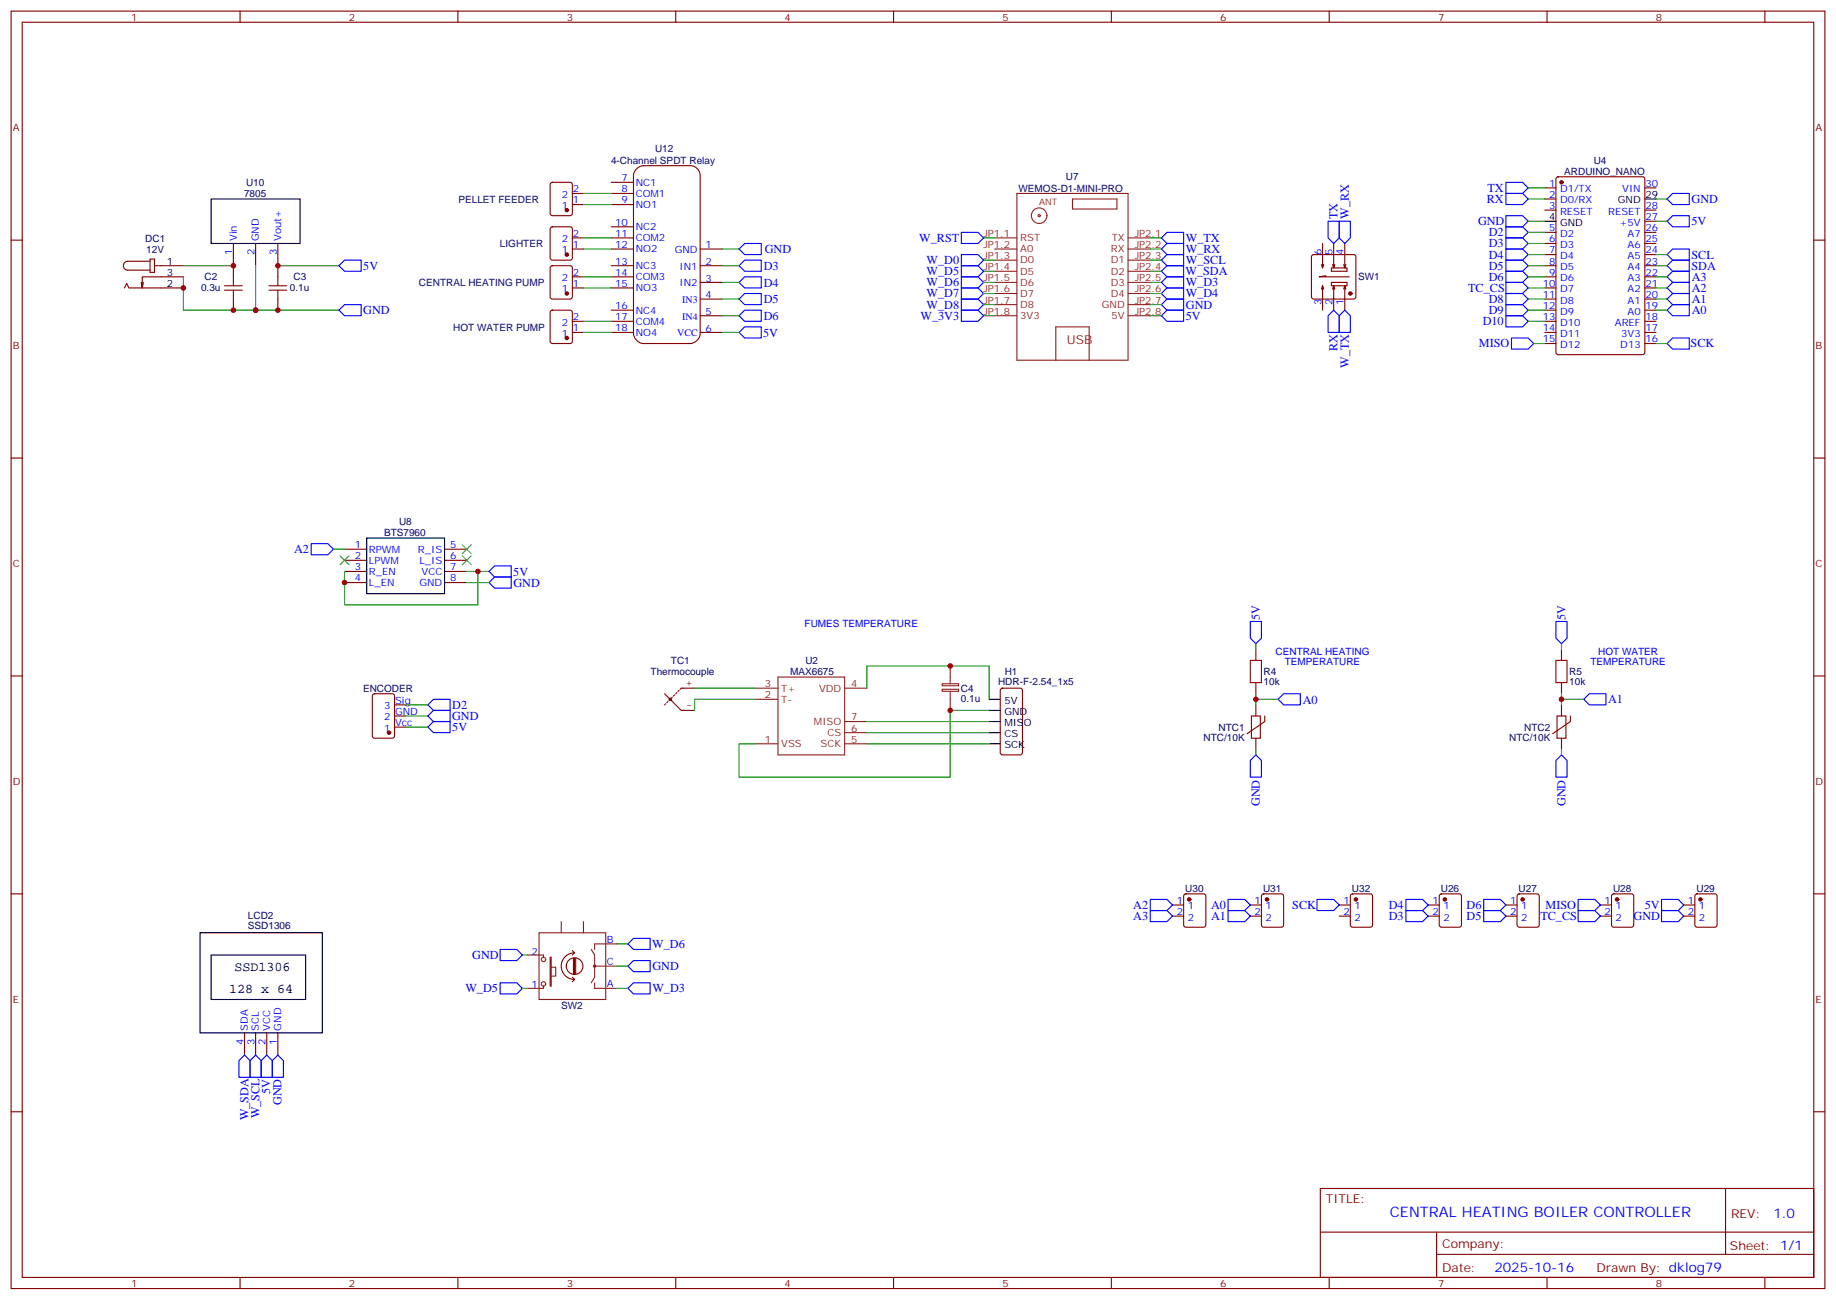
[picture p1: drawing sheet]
<svg xmlns="http://www.w3.org/2000/svg" width="583mm" height="413mm" viewBox="0 0 583 413" stroke-linecap="round" stroke-linejoin="round" font-family="sans-serif">
<g fill="none" stroke="#870000" stroke-width=".35">
<path d="M3.5 3.5h575.8v405.4h-575.8zM7.1 7.1h568.6v398.2h-568.6zM76.2 3.5v3.6M145.3 3.5v3.6M214.5 3.5v3.6M283.6 3.5v3.6M352.8 3.5v3.6M421.9 3.5v3.6M491.1 3.5v3.6M560.2 3.5v3.6M174.9 58.1l.4-.2h5.7l.6 .4 .1 9.4-.5 .7h-5.9l-.6-.4-.1-9.4zM490.4 59.6h3.5"/>
<path d="M494.1 56.3l.5-.2h26.8l.7 .4v55.3l-.5 .7h-27l-.7-.4v-55.3zM522.1 59.6h3.5M3.5 76.2h3.6M74.1 77.3v7M81.1 77.3v7M88.2 77.3v7M174.9 72.2l.4-.2h5.7l.6 .4 .1 9.4-.5 .7h-5.9l-.6-.4-.1-9.4zM181.7 64.9h3.5M181.7 61.4h3.5M181.7 79h3.5M181.7 75.5h3.5M490.4 63.1h3.5"/>
<path d="M490.4 66.7h3.5M490.4 73.7h3.5M490.4 77.3h3.5M522.1 66.7h3.5M522.1 73.7h3.5M522.1 77.3h3.5M522.1 70.2h3.5M575.7 76.2h3.6M39.5 91.4l.7-1.4 .7 1.4h17.3M45.5 89.6l-.3 1.8M47.6 82.2h1.4v4.2h-1.4zM47.6 82.9h-7a1.41 1.41 0 0 0-1.4 1.4 1.41 1.41 0 0 0 1.4 1.4h7"/>
<path d="M49 84.3h9.2M58.2 87.8h-13v3.6l-.4-1.8M174.9 84.5l.4-.2h5.7l.6 .4 .1 9.5-.5 .6-5.9 .1-.6-.5-.1-9.4zM174.9 98.6l.4-.2h5.7l.6 .5 .1 9.4-.5 .7h-5.9l-.6-.5-.1-9.4zM181.7 87.8h3.5M181.7 91.4h3.5M490.4 87.8h3.5M490.4 91.4h3.5M490.4 84.3h3.5M490.4 80.8h3.5M490.4 94.9h3.5M490.4 98.4h3.5"/>
<path d="M522.1 87.8h3.5M522.1 91.4h3.5M522.1 84.3h3.5M522.1 80.8h3.5M522.1 94.9h3.5M522.1 98.4h3.5M181.7 102h3.5M181.7 105.5h3.5M490.4 102h3.5M490.4 105.5h3.5M490.4 109h3.5M522.1 102h3.5"/>
<path d="M522.1 105.5h3.5M522.1 109h3.5M3.5 145.3h3.6M575.7 145.3h3.6M3.5 214.5h3.6M575.7 214.5h3.6M3.5 283.6h3.6M575.7 283.6h3.6M3.5 352.8h3.6M575.7 352.8h3.6M419.1 377.1h156.6v28.2h-156.6zM547.7 377.1v20.9"/>
<path d="M419.1 391h156.5M456 398h119.6M456 391v14.1M76.2 405.3v3.6M145.3 405.3v3.6M214.5 405.3v3.6M283.6 405.3v3.6M352.8 405.3v3.6M421.9 405.3v3.6M491.1 405.3v3.6M560.2 405.3v3.6"/>
</g>
<path d="M67 63.1h28.2v14.2h-28.2zM490.4 70.2h3.5M522.1 63.1h3.5" fill="none" stroke="#000" stroke-width=".35"/>
<path d="M58.2 84.3h15.9M81.1 84.3v14.1h-22.9v-10.6M81.1 98.4h26.5M88.2 84.3h19.4M275.2 232.5h38.8M301.6 225.4v21.2h-67v-10.6h5.3" fill="none" stroke="#008700" stroke-width=".35"/>
<circle cx="212.7" cy="221.9" r=".35" fill="#850000" stroke="#850000" stroke-width=".35"/>
<path d="M214.8 219.8l-.3 .3M215.5 219.1l-.3 .3M220.5 218.4h-4.2l-.4 .3M211 220.1l5.3 5.3h1M211.3 223.3l-.3 .4M212 222.6l-.3 .4M212.7 221.9l-.3 .3M213.4 221.2l-.3 .3M214.1 220.5l-.3 .3M216.6 225.4h3.9" fill="none" stroke="#850000" stroke-width=".35"/>
<path d="M239.9 218.4h7M246.9 214.8h21.2v24.7h-21.2zM268.1 218.4h7.1M239.9 236h7M239.9 221.9h7M268.1 236h7.1M268.1 229h7.1M268.1 232.5h7.1" fill="none" stroke="#8c2424" stroke-width=".35"/>
<g fill="none" stroke="#00f" stroke-width=".35">
<path d="M236.4 77.3h5.3v3.5h-5.3l-1.8-1.8zM478 75.5h5.3l1.8 1.8-1.8 1.7h-5.3zM478 79h5.3l1.8 1.8-1.8 1.7h-5.3zM529.2 63.1l1.7-1.7h5.3v3.5h-5.3zM234.6 84.3l1.8-1.8h5.3v3.6h-5.3zM234.6 89.6l1.8-1.8h5.3v3.6h-5.3zM236.4 93.1h5.3v3.6h-5.3l-1.8-1.8zM478 82.5h5.3l1.8 1.8-1.8 1.8h-5.3zM529.2 87.8l1.7-1.7h5.3v3.5h-5.3zM234.6 100.2l1.8-1.8h5.3v3.6h-5.3zM234.6 105.5l1.8-1.8h5.3v3.5h-5.3zM479.8 107.2h5.3l1.7 1.8-1.7 1.8h-5.3z"/>
<path d="M529.2 109l1.7-1.8h5.3v3.6h-5.3z"/>
</g>
<g fill="#870000" stroke="#870000" stroke-width=".35">
<circle cx="495.7" cy="57.9" r=".53"/>
<circle cx="179.9" cy="66.7" r=".53"/>
<circle cx="179.9" cy="80.8" r=".53"/>
<circle cx="179.9" cy="93.1" r=".53"/>
<circle cx="179.9" cy="107.2" r=".53"/>
</g>
<path d="M201.9 53.8a3.4 3.4 0 0 1 2.4-1.2h14.8a3.2 3.2 0 0 1 3.1 3.1v50.1a3.4 3.4 0 0 1-3.1 3.2h-14.8a3.4 3.4 0 0 1-3.2-3.2v-50.1l.1-.7z" fill="#fff" stroke="#870000" stroke-width=".35"/>
<g fill="none" stroke="#870000" stroke-width=".35">
<path d="M194 57.9h7.1M194 79h7.1M194 61.4h7.1M194 64.9h7.1M194 72h7.1M194 75.5h7.1M222.2 79h7.1M419.8 77.3v7.7l.4-1M423.3 77.3v7.7l.4-1M426.9 77.3v7.7l.3-1M74.1 84.3v3.5M74.1 94.9v3.5"/>
<path d="M88.2 84.3v3.5M88.2 94.9v3.5M194 84.3h7.1M194 98.4h7.1M194 91.4h7.1M194 87.8h7.1M222.2 94.9h7.1M222.2 89.6h7.1M222.2 84.3h7.1M416.5 81l.5-.2h12.7l.5 .2 .2 .5v12.7l-.2 .5-.5 .2h-12.7l-.5-.2-.2-.5v-12.7zM419.5 84l.3 1M419.8 90.7l-.3 1"/>
<path d="M420.2 91.7l-.4-1v7.7M420.9 87.5l-2.2 .3h9.6M422.6 89.6h5v1.1h-5zM422.6 85h5v1.1h-5zM423 84l.3 1M423.3 90.7l-.3 1M423.7 91.7l-.4-1v7.7M426.5 84l.4 1M426.9 90.7l-.4 1M427.2 91.7l-.3-1v7.7M194 105.5h7.1M194 102h7.1"/>
<path d="M222.2 100.2h7.1M222.2 105.5h7.1M109.4 174.3h7M109.4 177.8h7M141.1 174.3h7.1M141.1 177.8h7.1M109.4 181.3h7M109.4 184.9h7M141.1 181.3h7.1M141.1 184.9h7.1M317.7 218.6l.5-.2h5.6l.7 .4 .1 20-.5 .7h-5.9l-.6-.4-.1-20zM398.6 206v3.5"/>
<path d="M398.6 216.6v3.5M495.7 206v3.5M495.7 216.6v3.5M118.4 220.3l.5-.2h5.6l.7 .5v12.9l-.4 .7h-5.9l-.7-.4v-13zM125.2 230.7h3.6M125.2 227.2h3.6M125.2 223.7h3.6M397.2 227.2h2.8v7h-2.8zM398.6 223.7v3.5M398.6 234.2v3.6M401.5 227.2v1.8l-5.7 3.8M494.2 227.2h2.9v7h-2.9z"/>
<path d="M495.7 223.7v3.5M495.7 234.2v3.6M498.5 227.2v1.8l-5.7 3.8M372.2 287.2h3.5M372.2 290.7h3.5M375.9 283.8l.5-.2h5.7l.6 .5 .1 9.4-.5 .7h-5.9l-.6-.4-.1-9.5zM396.9 287.2h3.5M396.9 290.7h3.5M400.6 283.8l.5-.2h5.7l.6 .5 .1 9.4-.5 .7h-5.9l-.6-.4-.1-9.5zM425.1 287.2h3.5M425.1 290.7h3.5M428.9 283.8l.4-.2h5.7l.6 .5 .1 9.4-.5 .7h-5.9l-.6-.4-.1-9.5z"/>
<path d="M453.3 287.2h3.5M453.3 290.7h3.5M457.1 283.8l.5-.2h5.6l.6 .5 .1 9.4-.5 .7h-5.8l-.7-.4-.1-9.5zM478 287.2h3.5M478 290.7h3.5M481.8 283.8l.4-.2h5.7l.6 .5 .1 9.4-.5 .7h-5.9l-.6-.4-.1-9.5zM508 287.2h3.5M508 290.7h3.5M511.8 283.8l.4-.2h5.7l.6 .5 .1 9.4-.5 .7h-5.9l-.6-.4-.1-9.5zM534.5 287.2h3.5M534.5 290.7h3.5M538.2 283.8l.5-.2h5.6l.7 .5v9.4l-.4 .7h-5.9l-.7-.4v-9.5z"/>
<path d="M77.6 327.7v7.1M81.1 327.7v7.1M84.7 327.7v7.1M88.2 327.7v7.1"/>
</g>
<g fill="none" stroke="#008700" stroke-width=".35">
<path d="M485.1 59.6h5.3M185.2 79h8.8M185.2 75.5h8.8M185.2 64.9h8.8M185.2 61.4h8.8M229.3 79h5.3M312.2 75.5h3.5M365.1 79h3.6M365.1 75.5h3.6M485.1 63.1h5.3M485.1 70.2h5.3M485.1 77.3h5.3"/>
<path d="M485.1 73.7h5.3M525.6 63.1h3.6M525.6 70.2h3.6M185.2 91.4h8.8M185.2 87.8h8.8M229.3 94.9h5.3M229.3 89.6h5.3M229.3 84.3h5.3M312.2 89.6h3.5M312.2 82.5h3.5M312.2 86.1h3.5M312.2 93.1h3.5"/>
<path d="M312.2 96.7h3.5M365.1 89.6h3.6M365.1 82.5h3.6M365.1 86.1h3.6M365.1 93.1h3.6M365.1 96.7h3.6M485.1 94.9h5.3M485.1 84.3h5.3M485.1 91.4h5.3M485.1 98.4h5.3M485.1 87.8h5.3M485.1 80.8h5.3"/>
<path d="M525.6 94.9h3.6M525.6 84.3h3.6M525.6 91.4h3.6M525.6 98.4h3.6M525.6 87.8h3.6M525.6 80.8h3.6M185.2 105.5h8.8M185.2 102h8.8M229.3 105.5h5.3M229.3 100.2h5.3M312.2 100.2h3.5M365.1 100.2h3.6"/>
<path d="M485.1 102h5.3M486.8 109h3.6M525.6 109h3.6M105.8 174.3h3.6M109.4 181.3v10.6h42.3v-10.6h3.5M148.2 181.3h3.5M148.2 184.9h7M220.5 218.4h19.4M275.2 218.4v-7.1h38.8v10.6M398.6 204.3v1.7M495.7 204.3v1.7M128.8 223.7h7"/>
<path d="M128.8 227.2h7M128.8 230.7h7M239.9 221.9h-19.4v3.5M275.2 229h38.8M275.2 236h38.8M301.6 225.4h12.4M398.6 220.1v1.8h7.1M398.6 221.9v1.8M398.6 237.8v1.7M495.7 220.1v3.6M495.7 237.8v1.7M495.7 221.9h7"/>
<path d="M195.8 299.5h3.5M165.8 313.6h1.8M165.8 303h1.8M195.8 306.6h3.5M195.8 313.6h3.5"/>
</g>
<g fill="none" stroke="#00f" stroke-width=".35">
<path d="M478 57.9h5.3l1.8 1.7-1.8 1.8h-5.3zM305.2 73.7h5.2l1.8 1.8-1.8 1.8h-5.2zM370.4 73.7h5.3v3.6h-5.3l-1.7-1.8zM370.4 77.3h5.3v3.5h-5.3l-1.7-1.8zM421.6 70.2h3.5v5.3l-1.8 1.8-1.7-1.8zM425.1 70.2h3.5v5.3l-1.7 1.8-1.8-1.8zM478 61.4h5.3l1.8 1.7-1.8 1.8h-5.3zM478 68.4h5.3l1.8 1.8-1.8 1.8h-5.3zM478 72h5.3l1.8 1.7-1.8 1.8h-5.3zM529.2 70.2l1.7-1.8h5.3v3.6h-5.3zM109.4 82.5h5.3v3.6h-5.3l-1.8-1.8zM109.4 96.7h5.3v3.5h-5.3l-1.8-1.8z"/>
<path d="M305.2 98.4h5.2l1.8 1.8-1.8 1.8h-5.2zM305.2 94.9h5.2l1.8 1.8-1.8 1.7h-5.2zM305.2 91.4h5.2l1.8 1.7-1.8 1.8h-5.2zM305.2 87.8h5.2l1.8 1.8-1.8 1.8h-5.2zM305.2 84.3h5.2l1.8 1.8-1.8 1.7h-5.2zM305.2 80.8h5.2l1.8 1.7-1.8 1.8h-5.2zM368.7 86.1l1.7-1.8h5.3v3.5h-5.3zM368.7 89.6l1.7-1.8h5.3v3.6h-5.3zM368.7 93.1l1.7-1.7h5.3v3.5h-5.3zM368.7 96.7l1.7-1.8h5.3v3.5h-5.3zM370.4 80.8h5.3v3.5h-5.3l-1.7-1.8zM478 86.1h5.3l1.8 1.7-1.8 1.8h-5.3z"/>
<path d="M478 89.6h5.3l1.8 1.8-1.8 1.7h-5.3zM478 93.1h5.3l1.8 1.8-1.8 1.8h-5.3zM478 96.7h5.3l1.8 1.7-1.8 1.8h-5.3zM529.2 98.4l1.7-1.7h5.3v3.5h-5.3zM529.2 94.9l1.7-1.8h5.3v3.6h-5.3zM529.2 91.4l1.7-1.8h5.3v3.5h-5.3zM529.2 84.3l1.7-1.8h5.3v3.6h-5.3zM529.2 80.8l1.7-1.8h5.3v3.5h-5.3zM368.7 100.2l1.7-1.8h5.3v3.6h-5.3zM421.6 100.2l1.7-1.8 1.8 1.8v5.3h-3.5zM425.1 100.2l1.8-1.8 1.7 1.8v5.3h-3.5zM478 100.2h5.3l1.8 1.8-1.8 1.7h-5.3z"/>
<path d="M98.8 172.5h5.3l1.7 1.8-1.7 1.7h-5.3zM155.2 181.3l1.8-1.7h5.3v3.5h-5.3zM155.2 184.9l1.8-1.8h5.3v3.5h-5.3zM396.9 197.2h3.5v5.3l-1.8 1.8-1.7-1.8zM493.9 197.2h3.5v5.3l-1.7 1.8-1.8-1.8zM135.8 223.7l1.8-1.8h5.3v3.5h-5.3zM135.8 230.7l1.8-1.7h5.3v3.5h-5.3zM137.6 225.4h5.3v3.6h-5.3l-1.8-1.8zM398.6 239.5l1.8 1.8v5.3h-3.5v-5.3zM405.7 221.9l1.8-1.8h5.2v3.6h-5.2zM495.7 239.5l1.7 1.8v5.3h-3.5v-5.3zM502.7 221.9l1.8-1.8h5.3v3.6h-5.3z"/>
<path d="M199.3 299.5l1.8-1.8h5.3v3.6h-5.3zM365.1 288.9h5.3l1.8 1.8-1.8 1.8h-5.3zM365.1 285.4h5.3l1.8 1.8-1.8 1.7h-5.3zM389.8 288.9h5.3l1.8 1.8-1.8 1.8h-5.3zM389.8 285.4h5.3l1.8 1.8-1.8 1.7h-5.3zM418 285.4h5.3l1.8 1.8-1.8 1.7h-5.3zM446.3 288.9h5.3l1.7 1.8-1.7 1.8h-5.3zM446.3 285.4h5.3l1.7 1.8-1.7 1.7h-5.3zM471 288.9h5.2l1.8 1.8-1.8 1.8h-5.2zM471 285.4h5.2l1.8 1.8-1.8 1.7h-5.2zM500.9 288.9h5.3l1.8 1.8-1.8 1.8h-5.3zM500.9 285.4h5.3l1.8 1.8-1.8 1.7h-5.3z"/>
<path d="M527.4 288.9h5.3l1.8 1.8-1.8 1.8h-5.3zM527.4 285.4h5.3l1.8 1.8-1.8 1.7h-5.3zM158.7 301.3h5.3l1.8 1.7-1.8 1.8h-5.3zM158.7 311.9h5.3l1.8 1.7-1.8 1.8h-5.3zM199.3 306.6l1.8-1.8h5.3v3.5h-5.3zM199.3 313.6l1.8-1.7h5.3v3.5h-5.3zM77.6 334.8l1.8 1.7v5.3h-3.6v-5.3zM79.4 336.5l1.7-1.7 1.8 1.7v5.3h-3.5zM84.7 334.8l1.7 1.7v5.3h-3.5v-5.3zM86.4 336.5l1.8-1.7 1.8 1.7v5.3h-3.6z"/>
</g>
<path d="M71.3 92.1h5.6M71.3 90.7h5.6M74.1 87.8v2.9M74.1 92.1v2.8M85.4 92.1h5.6M85.4 90.7h5.6M88.2 87.8v2.9M88.2 92.1v2.8M396.9 209.5h3.5v7.1h-3.5zM493.9 209.5h3.5v7.1h-3.5z" fill="none" stroke="#a10000" stroke-width=".35"/>
<g fill="#870000" stroke="#870000" stroke-width=".35">
<circle cx="458.6" cy="285.4" r=".53"/>
<circle cx="483.3" cy="285.4" r=".53"/>
<circle cx="513.3" cy="285.4" r=".53"/>
<circle cx="539.7" cy="285.4" r=".53"/>
<circle cx="377.5" cy="285.4" r=".53"/>
<circle cx="402.2" cy="285.4" r=".53"/>
<circle cx="430.4" cy="285.4" r=".53"/>
<circle cx="428.6" cy="93.1" r=".53"/>
<circle cx="123.5" cy="232.5" r=".53"/>
</g>
<g fill="none" stroke="#8c2424" stroke-width=".35">
<path d="M315.7 75.5h7.1M315.7 79h7.1M322.8 61.4h35.3v52.9h-35.3zM340.4 63.1h14.1v3.2h-14.1zM358.1 75.5h7M358.1 79h7M315.7 82.5h7.1M315.7 86.1h7.1M315.7 89.6h7.1M315.7 93.1h7.1M315.7 96.7h7.1M358.1 82.5h7"/>
<path d="M358.1 86.1h7M358.1 89.6h7M358.1 93.1h7M358.1 96.7h7M315.7 100.2h7.1M335.1 114.3v-10.6h10.6v10.6M358.1 100.2h7M299.1 218.7h5.2v.7h-5.2zM299.1 217h5.2v.6h-5.2zM301.6 211.3v5.7M301.6 219.4v6M171.1 296h21.2v21.1h-21.2z"/>
<path d="M178.2 292.5v3.5M185.2 292.5v3.5M195.8 299.5h-7.1v1.8M167.6 303h4.9v.7M172.5 312.9v.7h-4.9M174.6 303.7h.4v9.2h-.4zM175 306.9h1.4v2.8h-1.4M187.7 301.3l1 1.7v7.1l-1 1.8M188.7 311.9v1.7h7.1M188.7 306.6h7.1"/>
<circle cx="329.8" cy="68.4" r="2.47"/>
<circle cx="329.8" cy="68.4" r=".35"/>
<circle cx="172.5" cy="312.2" r=".71"/>
<circle cx="172.5" cy="304.4" r=".71"/>
<circle cx="188.7" cy="306.6" r=".35"/>
</g>
<path d="M179.7 306.4a2.65 2.65 0 0 1 3.9-2.2 2.65 2.65 0 0 1 .4 4.5 2.65 2.65 0 0 1-4.2-1.5l-.1-.6M181.7 301.6l.7 .7M181.7 310.1l.7 .7M182 304.1v4.9M182.4 302.3a4.2 4.2 0 0 0-4.2 4.3 4.2 4.2 0 0 0 4.2 4.2M182.4 302.3l-.7 .7M182.4 304.1v4.9M182.4 310.8l-.7 .7M182.7 304.1v4.9" fill="none" stroke="#850000" stroke-width=".35"/>
<path d="M116.4 170.7h24.7v17.7h-24.7zM314 221.9h3.5M314 225.4h3.5M314 229h3.5M314 232.5h3.5M314 236h3.5M63.5 296h38.8v31.7h-38.8zM67 303h30v14.1h-30z" fill="none" stroke="#000" stroke-width=".35"/>
<path d="M107.9 176.4l2.9 2.8M110.8 176.4l-2.9 2.8M146.8 172.9l2.8 2.8M146.8 176.4l2.8 2.8M149.6 172.9l-2.8 2.8M149.6 176.4l-2.8 2.8" fill="none" stroke="#3c3" stroke-width=".35"/>
<g fill="#c00">
<circle cx="81.1" cy="98.4" r=".88"/>
<circle cx="58.2" cy="91.4" r=".88"/>
<circle cx="74.1" cy="98.4" r=".88"/>
<circle cx="74.1" cy="84.3" r=".88"/>
<circle cx="88.2" cy="98.4" r=".88"/>
<circle cx="88.2" cy="84.3" r=".88"/>
<circle cx="398.6" cy="221.9" r=".88"/>
<circle cx="495.7" cy="221.9" r=".88"/>
<circle cx="109.4" cy="184.9" r=".88"/>
<circle cx="151.7" cy="181.3" r=".88"/>
<circle cx="301.6" cy="225.4" r=".88"/>
<circle cx="301.6" cy="211.3" r=".88"/>
</g>
<text font-size="4.6" fill="#00f" x="441.2" y="386.1">CENTRAL HEATING BOILER CONTROLLER</text>
<g font-size="4.2">
<text x="74.5" y="308">SSD1306</text>
<text x="72.7" y="315.1">128 x 64</text>
</g>
<g font-size="4.2" fill="#00f">
<text x="562.9" y="386.4">1.0</text>
<text x="474.4" y="403.7">2025-10-16</text>
</g>
<g font-size="3.9" fill="#00f">
<text x="472" y="64.4">RX</text>
<text x="472.1" y="60.9">TX</text>
<text x="536.9" y="64.4">GND</text>
<text x="424.6" y="69.5" transform="rotate(-90 424.6 69.5)">TX</text>
<text x="428.1" y="69.5" transform="rotate(-90 428.1 69.5)">W_RX</text>
<text x="469.2" y="71.4">GND</text>
<text x="536.9" y="71.5">5V</text>
<text x="291.8" y="76.7">W_RST</text>
<text x="376.4" y="76.7">W_TX</text>
<text x="472.6" y="75">D2</text>
<text x="242.7" y="80.3">GND</text>
<text x="294.1" y="83.8">W_D0</text>
<text x="376.4" y="80.3">W_RX</text>
<text x="376.4" y="83.7">W_SCL</text>
<text x="472.6" y="78.5">D3</text>
<text x="472.6" y="82">D4</text>
<text x="536.9" y="82.1">SCL</text>
<text x="115.3" y="85.6">5V</text>
<text x="242.4" y="85.7">D3</text>
<text x="294.1" y="87.3">W_D5</text>
<text x="376.3" y="87.3">W_SDA</text>
<text x="472.6" y="85.6">D5</text>
<text x="472.6" y="89">D6</text>
<text x="536.9" y="85.7">SDA</text>
<text x="537" y="89.1">A3</text>
<text x="242.4" y="91">D4</text>
<text x="294.1" y="94.4">W_D7</text>
<text x="294.1" y="90.9">W_D6</text>
<text x="376.4" y="90.9">W_D3</text>
<text x="376.4" y="94.4">W_D4</text>
<text x="466" y="92.6">TC_CS</text>
<text x="537" y="92.6">A2</text>
<text x="115.3" y="99.7">GND</text>
<text x="242.4" y="96.3">D5</text>
<text x="242.4" y="101.5">D6</text>
<text x="292.2" y="101.4">W_3V3</text>
<text x="294.1" y="97.9">W_D8</text>
<text x="376.4" y="101.5">5V</text>
<text x="376.4" y="98">GND</text>
<text x="472.6" y="96.2">D8</text>
<text x="472.6" y="99.7">D9</text>
<text x="537" y="99.7">A0</text>
<text x="537" y="96.1">A1</text>
<text x="242.2" y="106.8">5V</text>
<text x="470.6" y="103.2">D10</text>
<text x="424.6" y="111.4" transform="rotate(-90 424.6 111.4)">RX</text>
<text x="469.4" y="110.2">MISO</text>
<text x="536.6" y="110.2">SCK</text>
<text x="428.1" y="116.7" transform="rotate(-90 428.1 116.7)">W_TX</text>
<text x="93.3" y="175.5">A2</text>
<text x="162.9" y="182.6">5V</text>
<text x="163" y="186.2">GND</text>
<text x="399.9" y="196.7" transform="rotate(-90 399.9 196.7)">5V</text>
<text x="497" y="196.7" transform="rotate(-90 497 196.7)">5V</text>
<text x="143.6" y="224.9">D2</text>
<text x="413.5" y="223.3">A0</text>
<text x="510.5" y="223.1">A1</text>
<text x="143.5" y="228.5">GND</text>
<text x="143.6" y="232.1">5V</text>
<text x="399.9" y="255.8" transform="rotate(-90 399.9 255.8)">GND</text>
<text x="496.9" y="255.8" transform="rotate(-90 496.9 255.8)">GND</text>
<text x="359.7" y="291.9">A3</text>
<text x="359.7" y="288.4">A2</text>
<text x="384.4" y="291.9">A1</text>
<text x="384.4" y="288.4">A0</text>
<text x="410.2" y="288.4">SCK</text>
<text x="440.8" y="291.9">D3</text>
<text x="440.8" y="288.4">D4</text>
<text x="465.5" y="291.9">D5</text>
<text x="465.5" y="288.3">D6</text>
<text x="488.9" y="291.9">TC_CS</text>
<text x="490.6" y="288.4">MISO</text>
<text x="518.5" y="291.9">GND</text>
<text x="522.1" y="288.4">5V</text>
<text x="149.9" y="304.1">GND</text>
<text x="207" y="300.7">W_D6</text>
<text x="207.1" y="307.9">GND</text>
<text x="147.7" y="314.9">W_D5</text>
<text x="207.1" y="314.9">W_D3</text>
<text x="85.8" y="347.2" transform="rotate(-90 85.8 347.2)">5V</text>
<text x="89.3" y="350.7" transform="rotate(-90 89.3 350.7)">GND</text>
<text x="78.9" y="355.5" transform="rotate(-90 78.9 355.5)">W_SDA</text>
<text x="82.4" y="354.9" transform="rotate(-90 82.4 354.9)">W_SCL</text>
</g>
<text font-size="3.9" fill="#8d2323" x="338.7" y="109">USB</text>
<g font-size="3.9" fill="#800">
<text x="420.9" y="381.7">TITLE:</text>
<text x="549.5" y="386.4">REV:</text>
<text x="457.8" y="395.9">Company:</text>
<text x="549.1" y="396.5">Sheet: 1/1</text>
<text x="457.8" y="403.6">Date:</text>
<text x="506.8" y="403.7">Drawn By: dklog79</text>
</g>
<g font-size="3.2" fill="#800">
<text x="41.6" y="6.5">1</text>
<text x="110.8" y="6.5">2</text>
<text x="179.9" y="6.5">3</text>
<text x="249.1" y="6.5">4</text>
<text x="318.2" y="6.5">5</text>
<text x="387.3" y="6.5">6</text>
<text x="456.5" y="6.5">7</text>
<text x="525.6" y="6.5">8</text>
<text x="4.1" y="41.6">A</text>
<text x="576.3" y="41.6">A</text>
<text x="4.1" y="110.8">B</text>
<text x="576.3" y="110.8">B</text>
<text x="4.1" y="179.9">C</text>
<text x="576.3" y="179.9">C</text>
<text x="4.1" y="249.1">D</text>
<text x="576.3" y="249.1">D</text>
<text x="4.1" y="318.2">E</text>
<text x="576.3" y="318.2">E</text>
<text x="41.6" y="408.3">1</text>
<text x="110.8" y="408.3">2</text>
<text x="179.9" y="408.3">3</text>
<text x="249.1" y="408.3">4</text>
<text x="318.2" y="408.3">5</text>
<text x="387.3" y="408.3">6</text>
<text x="456.5" y="408.3">7</text>
<text x="525.6" y="408.3">8</text>
</g>
<g font-size="3.2" fill="#000080">
<text x="194" y="51.9">4-Channel SPDT Relay</text>
<text x="207.9" y="48.3">U12</text>
<text x="505.9" y="52.1">U4</text>
<text x="78.1" y="59">U10</text>
<text x="338.4" y="57.1">U7</text>
<text x="496.5" y="55.5">ARDUINO_NANO</text>
<text x="77.5" y="62.5">7805</text>
<text x="145.5" y="64.3">PELLET FEEDER</text>
<text x="323.3" y="60.8">WEMOS-D1-MINI-PRO</text>
<text x="46.1" y="76.6">DC1</text>
<text x="46.4" y="80.2">12V</text>
<text x="158.7" y="78.4">LIGHTER</text>
<text x="64.9" y="89">C2</text>
<text x="93.1" y="89">C3</text>
<text x="431.1" y="88.9">SW1</text>
<text x="63.8" y="92.5">0.3u</text>
<text x="92" y="92.5">0.1u</text>
<text x="133" y="90.8">CENTRAL HEATING PUMP</text>
<text x="143.9" y="104.9">HOT WATER PUMP</text>
<text x="126.7" y="166.6">U8</text>
<text x="121.9" y="170.1">BTS7960</text>
<text x="206.5" y="214.3">Thermocouple</text>
<text x="213" y="210.6">TC1</text>
<text x="250.8" y="214.2">MAX6675</text>
<text x="255.6" y="210.7">U2</text>
<text x="318.9" y="214.3">H1</text>
<text x="401.1" y="214.3">R4</text>
<text x="498.1" y="214.3">R5</text>
<text x="115.2" y="219.5">ENCODER</text>
<text x="305" y="219.5">C4</text>
<text x="316.8" y="217.3">HDR-F-2.54_1x5</text>
<text x="401.1" y="217.4">10k</text>
<text x="498.1" y="217.4">10k</text>
<text x="305" y="222.7">0.1u</text>
<text x="386.8" y="231.8">NTC1</text>
<text x="483.8" y="231.8">NTC2</text>
<text x="382.1" y="235">NTC/10K</text>
<text x="479.1" y="235">NTC/10K</text>
<text x="376.2" y="283">U30</text>
<text x="400.9" y="283">U31</text>
<text x="429.1" y="283">U32</text>
<text x="457.4" y="283">U26</text>
<text x="482" y="283">U27</text>
<text x="512" y="283">U28</text>
<text x="538.5" y="283">U29</text>
<text x="78.7" y="291.7">LCD2</text>
<text x="78.7" y="294.9">SSD1306</text>
<text x="178.1" y="320.1">SW2</text>
</g>
<g font-size="3.2" fill="#00f">
<text x="197.3" y="57.5">7</text>
<text x="201.8" y="58.9">NC1</text>
<text x="491.7" y="59.3">1</text>
<text x="522.3" y="59.3">30</text>
<text x="178.4" y="62.8">2</text>
<text x="181.9" y="64.6">1</text>
<text x="181.9" y="61">2</text>
<text x="197.3" y="61">8</text>
<text x="197.3" y="64.6">9</text>
<text x="201.8" y="62.4">COM1</text>
<text x="201.8" y="66">NO1</text>
<text x="491.7" y="62.8">2</text>
<text x="495.2" y="61">D1/TX</text>
<text x="495.2" y="64.6">D0/RX</text>
<text x="514.9" y="61">VIN</text>
<text x="178.4" y="66.3">1</text>
<text x="195.3" y="71.6">10</text>
<text x="491.7" y="66.3">3</text>
<text x="495.2" y="68.1">RESET</text>
<text x="510.5" y="68.1">RESET</text>
<text x="514" y="71.6">+5V</text>
<text x="522.3" y="69.8">27</text>
<text x="522.3" y="66.3">28</text>
<text x="75.1" y="76.6" transform="rotate(-90 75.1 76.6)">Vin</text>
<text x="82.2" y="76.6" transform="rotate(-90 82.2 76.6)">GND</text>
<text x="89.3" y="76.6" transform="rotate(-90 89.3 76.6)">Vout+</text>
<text x="178.4" y="76.9">2</text>
<text x="181.9" y="75.1">2</text>
<text x="195.3" y="75.1">11</text>
<text x="201.8" y="73">NC2</text>
<text x="201.8" y="76.6">COM2</text>
<text x="491.7" y="73.4">5</text>
<text x="491.7" y="76.9">6</text>
<text x="495.2" y="75.1">D2</text>
<text x="516.6" y="75.1">A7</text>
<text x="522.3" y="76.9">25</text>
<text x="522.3" y="73.4">26</text>
<text x="73.7" y="81" transform="rotate(-90 73.7 81)">1</text>
<text x="80.8" y="81" transform="rotate(-90 80.8 81)">2</text>
<text x="87.8" y="81" transform="rotate(-90 87.8 81)">3</text>
<text x="178.4" y="80.4">1</text>
<text x="181.9" y="78.7">1</text>
<text x="195.3" y="78.7">12</text>
<text x="195.3" y="84">13</text>
<text x="201.8" y="80.1">NO2</text>
<text x="214.2" y="80.2">GND</text>
<text x="223.9" y="78.8">1</text>
<text x="419.5" y="80.8" transform="rotate(-90 419.5 80.8)">6</text>
<text x="423" y="80.8" transform="rotate(-90 423 80.8)">5</text>
<text x="426.5" y="80.8" transform="rotate(-90 426.5 80.8)">4</text>
<text x="491.7" y="80.4">7</text>
<text x="491.7" y="84">8</text>
<text x="495.2" y="78.7">D3</text>
<text x="495.2" y="82.2">D4</text>
<text x="516.6" y="82.2">A5</text>
<text x="516.6" y="78.7">A6</text>
<text x="522.3" y="84">23</text>
<text x="522.3" y="80.4">24</text>
<text x="178.4" y="89.3">2</text>
<text x="181.9" y="87.5">2</text>
<text x="195.3" y="87.5">14</text>
<text x="201.8" y="88.9">COM3</text>
<text x="201.8" y="85.4">NC3</text>
<text x="215.7" y="85.5">IN1</text>
<text x="223.9" y="89.4">3</text>
<text x="223.9" y="84.1">2</text>
<text x="491.7" y="87.5">9</text>
<text x="495.2" y="85.7">D5</text>
<text x="495.2" y="89.3">D6</text>
<text x="516.6" y="89.3">A3</text>
<text x="516.6" y="85.7">A4</text>
<text x="522.3" y="87.5">22</text>
<text x="178.4" y="92.8">1</text>
<text x="181.9" y="91">1</text>
<text x="195.3" y="91">15</text>
<text x="201.8" y="92.4">NO3</text>
<text x="215.7" y="90.8">IN2</text>
<text x="223.9" y="94.7">4</text>
<text x="489.7" y="91">10</text>
<text x="489.7" y="94.5">11</text>
<text x="495.2" y="92.8">D7</text>
<text x="516.6" y="92.8">A2</text>
<text x="522.3" y="94.5">20</text>
<text x="522.3" y="91">21</text>
<text x="181.9" y="101.6">2</text>
<text x="195.3" y="101.6">17</text>
<text x="195.3" y="98.1">16</text>
<text x="201.8" y="99.5">NC4</text>
<text x="216.5" y="96.1">IN3</text>
<text x="216.5" y="101.4">IN4</text>
<text x="223.9" y="100">5</text>
<text x="419.5" y="96.9" transform="rotate(-90 419.5 96.9)">3</text>
<text x="423" y="96.9" transform="rotate(-90 423 96.9)">2</text>
<text x="426.5" y="96.9" transform="rotate(-90 426.5 96.9)">1</text>
<text x="489.7" y="98.1">12</text>
<text x="489.7" y="101.6">13</text>
<text x="495.2" y="96.3">D8</text>
<text x="495.2" y="99.8">D9</text>
<text x="516.6" y="99.8">A0</text>
<text x="516.6" y="96.3">A1</text>
<text x="522.3" y="101.6">18</text>
<text x="522.3" y="98.1">19</text>
<text x="178.4" y="106.9">1</text>
<text x="178.4" y="103.4">2</text>
<text x="181.9" y="105.1">1</text>
<text x="195.3" y="105.1">18</text>
<text x="201.8" y="106.5">NO4</text>
<text x="201.8" y="103">COM4</text>
<text x="215" y="106.7">VCC</text>
<text x="223.9" y="105.3">6</text>
<text x="489.7" y="105.1">14</text>
<text x="495.2" y="103.4">D10</text>
<text x="495.2" y="106.9">D11</text>
<text x="512.6" y="103.4">AREF</text>
<text x="514.6" y="106.9">3V3</text>
<text x="522.3" y="105.1">17</text>
<text x="489.7" y="108.7">15</text>
<text x="495.2" y="110.4">D12</text>
<text x="514.3" y="110.4">D13</text>
<text x="522.3" y="108.7">16</text>
<text x="112.6" y="173.9">1</text>
<text x="142.9" y="173.9">5</text>
<text x="112.6" y="177.4">2</text>
<text x="117.1" y="175.3">RPWM</text>
<text x="117.1" y="178.9">LPWM</text>
<text x="132.7" y="175.3">R_IS</text>
<text x="133.1" y="178.9">L_IS</text>
<text x="142.9" y="177.4">6</text>
<text x="112.6" y="181">3</text>
<text x="112.6" y="184.5">4</text>
<text x="117.1" y="182.4">R_EN</text>
<text x="117.1" y="185.9">L_EN</text>
<text x="133.1" y="185.9">GND</text>
<text x="133.8" y="182.4">VCC</text>
<text x="142.9" y="181">7</text>
<text x="142.9" y="184.5">8</text>
<text x="255.4" y="199">FUMES TEMPERATURE</text>
<text x="404.9" y="207.8">CENTRAL HEATING</text>
<text x="507.3" y="207.8">HOT WATER</text>
<text x="407.8" y="211">TEMPERATURE</text>
<text x="504.8" y="211">TEMPERATURE</text>
<text x="121.9" y="225.1">3</text>
<text x="125.4" y="226.8">GND</text>
<text x="125.4" y="223.3">Sig</text>
<text x="121.9" y="232.1">1</text>
<text x="121.9" y="228.6">2</text>
<text x="125.4" y="230.4">Vcc</text>
<text x="373.5" y="286.8">1</text>
<text x="398.2" y="286.8">1</text>
<text x="426.4" y="286.8">1</text>
<text x="454.7" y="286.8">1</text>
<text x="479.4" y="286.8">1</text>
<text x="509.3" y="286.8">1</text>
<text x="535.8" y="286.8">1</text>
<text x="373.5" y="290.3">2</text>
<text x="377" y="288.6">1</text>
<text x="377" y="292.1">2</text>
<text x="398.2" y="290.3">2</text>
<text x="401.7" y="288.6">1</text>
<text x="401.7" y="292.1">2</text>
<text x="426.4" y="290.3">2</text>
<text x="429.9" y="288.6">1</text>
<text x="429.9" y="292.1">2</text>
<text x="454.7" y="290.3">2</text>
<text x="458.2" y="288.6">1</text>
<text x="458.2" y="292.1">2</text>
<text x="479.4" y="290.3">2</text>
<text x="482.8" y="288.6">1</text>
<text x="482.8" y="292.1">2</text>
<text x="509.3" y="290.3">2</text>
<text x="512.8" y="288.6">1</text>
<text x="512.8" y="292.1">2</text>
<text x="535.8" y="290.3">2</text>
<text x="539.3" y="288.6">1</text>
<text x="539.3" y="292.1">2</text>
<text x="192.6" y="299.2">B</text>
<text x="168.7" y="303">2</text>
<text x="192.6" y="306.2">C</text>
<text x="168.7" y="313.6">1</text>
<text x="192.6" y="313.3">A</text>
<text x="78.7" y="327" transform="rotate(-90 78.7 327)">SDA</text>
<text x="82.2" y="327" transform="rotate(-90 82.2 327)">SCL</text>
<text x="85.7" y="327" transform="rotate(-90 85.7 327)">VCC</text>
<text x="89.3" y="327" transform="rotate(-90 89.3 327)">GND</text>
<text x="77.3" y="331.5" transform="rotate(-90 77.3 331.5)">4</text>
<text x="80.8" y="331.5" transform="rotate(-90 80.8 331.5)">3</text>
<text x="84.3" y="331.5" transform="rotate(-90 84.3 331.5)">2</text>
<text x="87.8" y="331.5" transform="rotate(-90 87.8 331.5)">1</text>
</g>
<g font-size="3.2">
<text x="513.5" y="64.6">GND</text>
<text x="522.3" y="62.8">29</text>
<text x="491.7" y="69.8">4</text>
<text x="495.2" y="71.6">GND</text>
<text x="52.9" y="84">1</text>
<text x="52.9" y="87.5">3</text>
<text x="52.9" y="91">2</text>
<text x="318.8" y="223.3">5V</text>
<text x="318.8" y="226.8">GND</text>
<text x="318.8" y="230.4">MISO</text>
<text x="318.8" y="233.9">CS</text>
<text x="318.8" y="237.4">SCK</text>
</g>
<g font-size="3.2" fill="#8d2323">
<text x="312.1" y="75.1">JP1.1</text>
<text x="323.8" y="76.6">RST</text>
<text x="352.9" y="76.6">TX</text>
<text x="360.2" y="75.1">JP2.1</text>
<text x="312.1" y="78.7">JP1.2</text>
<text x="312.1" y="82.2">JP1.3</text>
<text x="323.8" y="80.1">A0</text>
<text x="323.8" y="83.6">D0</text>
<text x="352.6" y="83.6">D1</text>
<text x="352.6" y="80.1">RX</text>
<text x="360.2" y="78.7">JP2.2</text>
<text x="360.2" y="82.2">JP2.3</text>
<text x="312.1" y="85.7">JP1.4</text>
<text x="312.1" y="89.3">JP1.5</text>
<text x="323.8" y="87.1">D5</text>
<text x="352.6" y="87.1">D2</text>
<text x="360.2" y="85.7">JP2.4</text>
<text x="360.2" y="89.3">JP2.5</text>
<text x="312.1" y="92.8">JP1.6</text>
<text x="323.8" y="90.7">D6</text>
<text x="323.8" y="94.2">D7</text>
<text x="352.6" y="90.7">D3</text>
<text x="352.6" y="94.2">D4</text>
<text x="360.2" y="92.8">JP2.6</text>
<text x="312.1" y="96.3">JP1.7</text>
<text x="312.1" y="99.8">JP1.8</text>
<text x="323.8" y="97.7">D8</text>
<text x="323.8" y="101.2">3V3</text>
<text x="349.7" y="97.7">GND</text>
<text x="352.8" y="101.2">5V</text>
<text x="360.2" y="96.3">JP2.7</text>
<text x="360.2" y="99.8">JP2.8</text>
<text x="242.8" y="221.5">2</text>
<text x="242.8" y="218">3</text>
<text x="248" y="219.4">T+</text>
<text x="260" y="219.4">VDD</text>
<text x="270.2" y="218">4</text>
<text x="248" y="223">T-</text>
<text x="258.4" y="230">MISO</text>
<text x="262.7" y="233.5">CS</text>
<text x="270.2" y="228.6">7</text>
<text x="270.2" y="232.1">6</text>
<text x="242.8" y="235.7">1</text>
<text x="248" y="237.1">VSS</text>
<text x="260.5" y="237.1">SCK</text>
<text x="270.2" y="235.7">5</text>
</g>
<g font-size="3.2" fill="#840000">
<text x="217.8" y="217.7">+</text>
<text x="217.8" y="224.7">-</text>
</g>
<text font-size="2.8" fill="#8d2323" x="329.8" y="64.9">ANT</text>
</svg>
